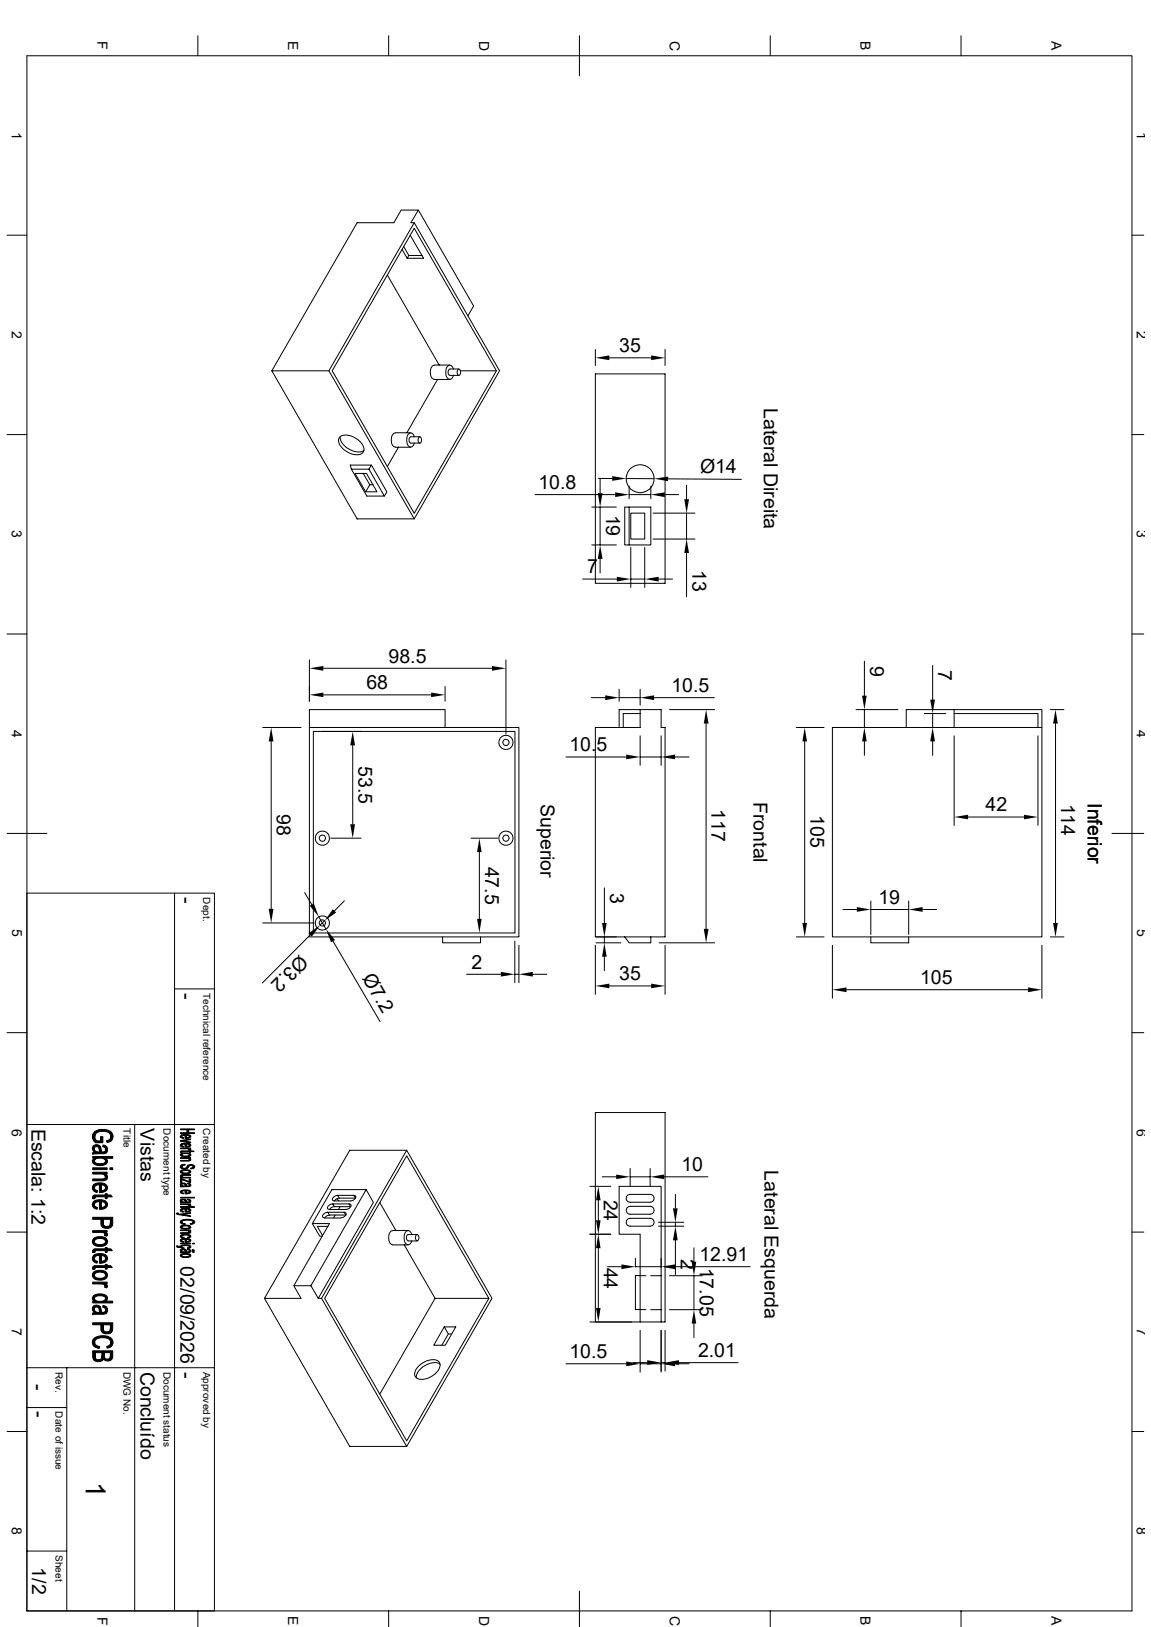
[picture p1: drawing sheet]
<svg xmlns="http://www.w3.org/2000/svg" width="297mm" height="420mm" viewBox="0 0 297 420" stroke-linecap="round" stroke-linejoin="round" font-family="sans-serif">
<g fill="none" stroke="#000" stroke-width=".26">
<path d="M6.9 14.4h285.2v401.4h-285.2zM51.1 9.2v5.2M100.3 9.2v5.2M149.5 9.2v10.4M198.8 9.2v5.2M248 9.2v5.2M106.9 58.9l21.2 36.8-21.2 36.8-21.2-36.8zM106.9 57.5l22 38.2-22 38.2-22-38.2zM108 54.2l-2 3.3h.9M1.8 60.7h5.1M99.9 71l13.4 23.2M103.8 64.4l1.3 2.3 .4-.7h3.4"/>
<path d="M104.2 63.7l1.3 2.3M105.9 60.7l3.4 6h-4.2M292.1 60.7h3M70.1 95.7h14.8M112.9 98l-7.9 13.7M116.1 94.2l-4 .1a2.13 2.13 0 0 0-.7 3.2l.7 .4 4 .1M116.1 95.3h2.3M116.1 95.3a.93 .93 0 0 0 0 1.6h2.3M117 95.3a.95 .95 0 0 0-.9-1 .95 .95 0 0 0-1 1 2.02 2.02 0 0 0 1 2.6l.4-.2 .5-.8M118.2 95.4l.1-.1a.86 .86 0 0 1 .6 .8 .86 .86 0 0 1-.6 .8l-.4-.8zM118.8 95.7h9.3M120.7 81.5l1.5-2.5-14.2-24.8h-4.5l-1.9 3.3h-9.4l-22.1 38.2 22.1 38.2h14.7"/>
<path d="M153.6 96.5h18v54.1h-18zM153.6 90.2v4.2M157.2 92.4h10.8M171.6 90.2v4.2M1.8 112.2h5.1M87.7 112.8a4.2 4.2 0 0 1 5.1 1.1 2.23 2.23 0 0 1 .8 3 4.2 4.2 0 0 1-5.2-1.1 2.23 2.23 0 0 1-.7-3zM87.8 112.7a4.6 4.6 0 0 0 4.2 3.9h1.3l.6-.4M102.8 115.4l-2.9 5M106 111.7l-4 .1a2.13 2.13 0 0 0-.7 3.2l.7 .4h4M106 112.7h2.3M106 112.8a.93 .93 0 0 0 0 1.6h2.3M106.9 112.8a.95 .95 0 0 0-.9-1 .95 .95 0 0 0-1 1 2.02 2.02 0 0 0 1 2.6l.5-.2 .4-.8"/>
<path d="M108.1 112.9l.1-.1a.86 .86 0 0 1 .6 .8 .86 .86 0 0 1-.6 .8l-.3-.8zM292.1 112.2h3M90.7 121.1h4.5l.6-1h-5.4l.3 1 4 7h4.5l-4-7M91.6 122.2h3l2.7 4.8h-2.9zM93.7 122.2l1.7 2.9M95.8 120.1l4 6.9-.6 1.1M96.3 125.1h-.9l-1 1.9M138 127.7h20.7M152.7 130.9h6.3M154.4 123.5h3.6M154.9 123.7v3.6M154.9 130.9v9.8"/>
<path d="M161.6 123.5l7.2 .1M162.3 125.5v3.2M162.3 127.7h5.6M162.3 130.9h-1.1v9.8h1.1v-9.8h5.6v9.8h-5.6M162.8 132.5h3.6v6.6h-3.6zM167.9 125.5v3.2M168.5 132.5h10.8M168.5 139.1h10.8M171.5 127.7h3.6M172.4 123.6l18.9 .1M177.2 125.3v3.6M177.2 132.5v6.6"/>
<path d="M150.4 149.5h8.8M152.7 140.7h6.3M154.9 144.3v3.6M162.8 141.3v10.3M162.8 149.5h3.6M166.4 141.3v10.3M170 149.5h3.6M177.2 142.7v11.4M1.8 163.7h5.1M79.8 170.3v10.7M83.4 172.5h43.6M83.4 179.4h27.9"/>
<path d="M114.9 177.2v3.8M130.6 170.3v19.2M159.8 177.9v3.1M165.2 177.9v4.1M223.1 170.7v8.9M240.7 171.8v8.8M292.1 163.7h3M67.8 187.8h9.9M70 191.4v43.2M79.8 187.8h54.1v54.1h-54.1zM79.8 187.8v-4.6h35.1v4.6M80.9 188.8h52v52h-52z"/>
<path d="M83.1 188.8h10.1M91 192.4v20.4M146 195.4h15.6M152.6 180.1h3.6M159.8 180.1h5.4M165.2 189.9v7.7M165.2 195.4h5.4M165.2 183.2v4.6h-11.6v54.1h18v-54.1h-1v-4.6h-10.8v4.6M165.2 184.2h-4.4v3.6M168.8 180.1h15.5M170.6 189.9v7.7M172.8 183.2h11.6"/>
<path d="M174.2 195.4h3.6M182.2 186.8v53M205.5 187.8h7.1M207.6 191.4v46.9M214.8 187.8h54.1v54.1h-54.1zM220.9 187.8h10.8M220.9 183.2h10.8M223.1 183.2v4.6M223.1 191.4v3.6M233.8 187.8v-4.6h35.1v4.6M238.5 184.2h5.6M238.5 187.8h5.6"/>
<path d="M240.7 184.2v3.6M240.7 191.4v3.6M246.2 184.2h21.6v3.6M246.2 183.2v4.6M246.2 189.9v23.2M267.8 189.9v23.2M271 183.2h3.5M272.4 186.8v51.5M1.8 215.1h10.3M85.3 216.4h7.9M121.5 216.4h6.9M123.7 220v17.2"/>
<path d="M249.8 210.9h14.4M286.9 215.1h8.2M6.9 230.5h48.4v185.3M45 230.5v185.3M67.8 238.3h13.2M78.6 230.4l1.8 3.1M82.3 236.6l1.8 3.2M83.8 237.7l-1.2 1.1M88.9 232.5l-2.6 2.6M156 229.2v9.1M217.5 234.8h3.6M224.7 232.6v8.6"/>
<path d="M224.7 234.8h9.8M234.5 232.6v8.6M238.1 234.8h3.6M45 255.3h10.3M80.1 241.3l-12.4 12.4M85.9 243l12.2 20.7M114.2 241.9v1.5h9.8v-1.5M120.4 251.5h8.8M132.8 243v10.7M132.8 251.5h1.1M133.9 244v9.7M137.5 251.5h3.6"/>
<path d="M153.6 244v12.7M153.8 243.4h6.4M153.8 241.9h5.2M156 241.9v1.5M156 247v3.6M157.2 254.5h10.8M161.2 241.9l1.1 1.5h5.6v-1.5M170.1 243.4h14.3M171.6 244v12.7M205.5 241.9h7.1M214.8 244v13.7M218.4 255.5h46.9"/>
<path d="M224.7 241.9v1.5h9.8v-1.5M268.9 244v13.7M271 241.9h3.5M1.8 266.6h5.1M292.1 266.6h3M6.9 290.3h48.4M34.8 290.3v125.5M104.9 296.9h-14.6l-22.1 38.3 22.1 38.2h14.6M104.9 298.4l21.3 36.8-21.3 36.7-21.1-36.7zM104.9 296.9l22.1 38.3-22.1 38.2-21.9-38.2zM1.8 318.1h5.1M80.6 315.8l1.9 3.3h.6"/>
<path d="M83.8 314.4h4.2M84.6 312.9a1.23 1.23 0 0 0-1.3 1.3l.4 .2M84.6 312.9l.4 .7h4.2l-.4-.7M84.6 312.9h4.2M84.6 316.6h-2.7l1.3 2.3M85 313.7l-.7 .2-.6 .5M85.9 310.8h4.2M85.9 310.8l.4 .7M85.9 310.8a1.23 1.23 0 0 0-1.4 1.2l.5 .2M86.3 311.5l-.7 .2-.6 .5M86.5 313.6l-.4 .8M87 309.4l.3 .6"/>
<path d="M87.1 308.6a1.23 1.23 0 0 0-1.3 1.2l.5 .2M87.1 308.6h4.2M87.1 308.6l.4 .7M87.5 309.3l-.7 .2-.5 .5M87.8 311.5l-.5 .7M88.8 312.9a.56 .56 0 0 1 .5 .5 .56 .56 0 0 1-.4 .6l-.9 .4M89.2 313.7h.1M90.1 310.8a.56 .56 0 0 1 .5 .5 .56 .56 0 0 1-.4 .6l-1 .3h-4.2M90.1 310.8l.4 .7h-4.2M90.5 311.5h.1M91.3 308.6l.4 .7h-4.2M91.3 308.6a.56 .56 0 0 1 .5 .5 .56 .56 0 0 1-.4 .6l-.9 .3h-4.2"/>
<path d="M91.7 309.3h.1M94.5 307.1l1.9 3.3-14.3 24.8-1.9-3.3M98 310.4l4.2 7.2M105.3 317.6l-4 .1a2.13 2.13 0 0 0-.6 3.2l.6 .4 4 .1M106.3 318.7a.95 .95 0 0 0-1-1 .95 .95 0 0 0-.9 1 2.02 2.02 0 0 0 .9 2.6l.5-.2 .5-.8M107.4 318.8l.2-.1a.86 .86 0 0 1 .5 .8 .86 .86 0 0 1-.5 .8l-.4-.8zM107.7 318.7h-2.4a.93 .93 0 0 0 0 1.6M152.2 306.2h5.4M152.2 318.6h5.4M154.4 309.8v5.2M155.4 303.8h3.6M159.8 306.2h10.8v35h-5.4v-22.6h-5.4z"/>
<path d="M161.9 308.6l.7-.3h5.2a1.02 1.02 0 0 1 1 1 1.02 1.02 0 0 1-1 1h-5.2a1.01 1.01 0 0 1-.9-.6 1.01 1.01 0 0 1 .2-1.1zM161.9 311.7l.7-.3h5.2a1.02 1.02 0 0 1 1 1 1.02 1.02 0 0 1-1 1h-5.2a1.01 1.01 0 0 1-.9-.6 1.01 1.01 0 0 1 .2-1.1zM161.9 314.8l.7-.3h5.2a1.02 1.02 0 0 1 1 1 1.02 1.02 0 0 1-1 1h-5.2a1.01 1.01 0 0 1-.9-.6 1.01 1.01 0 0 1 .2-1.1zM162.6 301.6v4.6M162.6 303.8h5.2M167.8 301.6v4.6M169.9 316.5h6.5M169.9 315.5h6.5M171.4 303.8h11.3M174.3 308.3v3.6M174.3 315.5v1M292.1 318.1h3"/>
<path d="M75.8 331.9h4.4l14.3-24.8h-8.9l-5 8.7h4.4l-9.2 16.1 1.9 3.3h-9.5M82.1 335.2h.9M104.3 321.4l8 13.8-14.3 24.7M105.3 320.3h2.4M112.3 335.2h13.9M154.4 322.2v15.5M156.8 327h3.6M164 324.8v2.3M164 327h6.6M164 338h1.2M164 329.3h2.7M164 338l2.7 .1"/>
<path d="M165.2 329.3h-1.2v8.7M167.9 329.3h2.7M167.9 338.1h2.7M170.6 324.8v2.4M172.8 329.3h8.4M172.8 338.1h8.4M174.2 327h19.4M174.3 320.2v8.8M179.1 322.1v3.6M179.1 329.3v8.8M6.9 353.1h48.4M17.2 353.1v62.7"/>
<path d="M108.1 352.6a4.7 4.7 0 0 1 4.8-1.4 1.73 1.73 0 0 1 0 2.8 4.9 4.9 0 0 1-5.2 1.8 1.73 1.73 0 0 1 0-2.8zM113.5 352.2a4.3 4.3 0 0 0-5.1 1.3l-.8 1.1-.2 1.1M114.6 342.5l-2.7 4.8h3l2.7-4.8h-3l1.1 1.8M116.5 344.3h-.8l-1.7 3M146 352h15.6M153.6 341.2v-54h18v54h-1M163.4 351.7h3.6M165.2 343.4v10.8M165.2 352h5.4M165.2 341.2h-13M170.6 343.4v10.8M170.6 351.7h1"/>
<path d="M171.6 343.4v10.5M174.2 352h3.6M175.2 351.7h15.3M179.1 341.7v3.6M1.8 369.5h5.1M6.9 363.3h10.3M292.1 369.5h3M6.9 400.4h10.3M51.1 415.8v4.1M100.3 415.8v4.1M149.5 410.7v9.2M198.8 415.8v4.1"/>
<path d="M248 415.8v4.1"/>
<circle cx="165.2" cy="123.6" r="3.6"/>
<circle cx="130.6" cy="191.6" r=".8"/>
<circle cx="130.6" cy="191.6" r="1.83"/>
<circle cx="83.2" cy="216.4" r=".8"/>
<circle cx="83.2" cy="216.4" r="1.83"/>
<circle cx="130.6" cy="216.4" r=".8"/>
<circle cx="130.6" cy="216.4" r="1.83"/>
<circle cx="83.2" cy="238.3" r=".8"/>
<circle cx="83.2" cy="238.2" r="1.83"/>
</g>
<g fill="#000" stroke="#000" stroke-width=".26">
<path d="M24.3 296.5l.1 .9z" fill-rule="evenodd"/>
<path d="M24.3 299l.1 .7z" fill-rule="evenodd"/>
<path d="M24 295.8a1.28 1.28 0 0 1 1.9 .1l-.1 1.4a1.48 1.48 0 0 0-.9-1.3l-.3 .1-.3 .3v.9a1.08 1.08 0 0 1-.3-1.5z" fill-rule="evenodd"/>
<path d="M24.4 292.2l.1 1.4 .4 .8 1.1 .1v-1.1h.5v1.6h-1.9l-.3-.4a1.69 1.69 0 0 1 .1-2.4z" fill-rule="evenodd"/>
<path d="M26.6 295.6l.6 .2v.9l-.1-.4-.6-.3z" fill-rule="evenodd"/>
<path d="M24.4 296.8l.5 .5 .9 .1 .1-1.5 .2 .9a.55 .55 0 0 0 .5 .6 .55 .55 0 0 0 .6-.5v-1.1a1.11 1.11 0 0 1 .5 1.4 1.11 1.11 0 0 1-1.4 .6l-2.4 .2v-.5l.5-.1z" fill-rule="evenodd"/>
<path d="M24.1 299.2l.2-.2 .1 .7a1.62 1.62 0 0 0 2 .7l.7-.3 .1-1.1a.98 .98 0 0 1 .5 1.2 .98 .98 0 0 1-1.1 .6l-.7 .1a1.54 1.54 0 0 1-2-1.5z" fill-rule="evenodd"/>
<path d="M27.5 294.5l.7-.3 .4-.8v1.2l-1 .3z" fill-rule="evenodd"/>
<path d="M23.9 298.5h5.2v.5h-1.9v.7a1.74 1.74 0 0 0-2.4-.6l-.4 .4v-.5h-.5z" fill-rule="evenodd"/>
<path d="M24.5 292.1l1.1-.5h1.6a1.75 1.75 0 0 1 1.7 1 1.75 1.75 0 0 1-.3 2v-1.2a1.77 1.77 0 0 0-2.4-1.3 1.54 1.54 0 0 0-1.7 1.3z" fill-rule="evenodd"/>
<path d="M46.6 297.2l.3-.1 .1 .4h-.4z" fill-rule="evenodd"/>
<path d="M46.6 293.2l.3-.2v.5l.5 .2v.2l-.4-.1a.41 .41 0 0 1-.4-.2 .41 .41 0 0 1 0-.4z" fill-rule="evenodd"/>
<path d="M46.6 295.4l.3-.2v.5l.5 .2v.2h-.3a.47 .47 0 0 1-.5-.7z" fill-rule="evenodd"/>
<path d="M48.8 299l.1 .3z" fill-rule="evenodd"/>
<path d="M46.9 293l1.7-.1 .3 .1v.4l-.8-.3v.8h-.3v-.8h-.6l-.3 .3z" fill-rule="evenodd"/>
<path d="M46.9 295.2l1.7-.1 .3 .1v.4l-.8-.3v.8h-.3v-.8l-.6 .1-.3 .3z" fill-rule="evenodd"/>
<path d="M46.9 297.7l1.6-.1 .4 .1v.4l-.7-.3h-.9l-.4 .3z" fill-rule="evenodd"/>
<path d="M46.6 294.4l2.6 .4v.2l-2.6-.4z" fill-rule="evenodd"/>
<path d="M46.6 294.4l2.6-.4v.2l-1.7 .3z" fill-rule="evenodd"/>
<path d="M46.6 296.3h2.6v.2h-.4v.3l-.4-.3h-1.8z" fill-rule="evenodd"/>
<path d="M46.6 298.8h2.6v.2h-.4v.2l-.3-.2h-1.9z" fill-rule="evenodd"/>
<path d="M48.1 293.1v.6h.3l.5-.2v-.5a.45 .45 0 0 1 .3 .6 .45 .45 0 0 1-.6 .2l-.5 .1z" fill-rule="evenodd"/>
<path d="M48.1 295.3v.6h.3l.5-.2v-.5a.45 .45 0 0 1 .3 .6 .45 .45 0 0 1-.6 .3h-.5z" fill-rule="evenodd"/>
<path d="M48.8 296.5l.4 .2-.1 .3-.4-.1z" fill-rule="evenodd"/>
<path d="M46.7 297.8l.2-.1v.5l.3 .2h1.2l.5-.2v-.5a.42 .42 0 0 1 .3 .6 .42 .42 0 0 1-.5 .2h-1.6a.43 .43 0 0 1-.5-.2 .43 .43 0 0 1 .1-.5z" fill-rule="evenodd"/>
<path d="M46.6 299.6h1.9l.4-.2v-.4a.36 .36 0 0 1 .3 .5 .36 .36 0 0 1-.5 .2h-2.1z" fill-rule="evenodd"/>
<path d="M46.9 297.1l2.3-.1 .9 .3h-.9v.2h-.3v-.2l-2 .1z" fill-rule="evenodd"/>
<path d="M46.6 292.4h1.7l.4-.8v.8h1.5v.2h-3.6z" fill-rule="evenodd"/>
<path d="M46.6 291.4h3.6v.2h-1.5l-.4 .8v-.8h-1.7z" fill-rule="evenodd"/>
<path d="M24.1 308.7l.4-.2v.9l-.6 .1v-.5z" fill-rule="evenodd"/>
<path d="M24.2 305.8l.1-.1 .1 1.2 .7 .4v.5a1.17 1.17 0 0 1-1.2-.7 1.17 1.17 0 0 1 .3-1.3z" fill-rule="evenodd"/>
<path d="M24.2 310.1l.1-.1 .1 1.3 .7 .4v.5a1.18 1.18 0 0 1-1.2-.8 1.18 1.18 0 0 1 .3-1.3z" fill-rule="evenodd"/>
<path d="M24.3 305.7a3.2 3.2 0 0 1 2.9 0v.9l-.3-.5-.7-.2-.2 1.9h-.3v-2l-.9 .2-.4 .6z" fill-rule="evenodd"/>
<path d="M24.4 310l.2-.1a3.3 3.3 0 0 1 2.6 .1v.9l-.4-.6-.6-.1-.1 2h-.4v-2l-1 .2-.3 .6z" fill-rule="evenodd"/>
<path d="M24.3 319.6a3.2 3.2 0 0 1 2.9 0v.9a1.65 1.65 0 0 0-2.4-.6l-.3 .3-.1 .3z" fill-rule="evenodd"/>
<path d="M27.1 303l.1 .8z" fill-rule="evenodd"/>
<path d="M23.9 302.6h3.7v.4h-.5v.5l-.7-.4h-2.5z" fill-rule="evenodd"/>
<path d="M23.9 317.7h3.7v.4h-.5v.5l-.1-.3-.6-.2h-2.5z" fill-rule="evenodd"/>
<path d="M23.9 301.5h3.7v.4h-3.7z" fill-rule="evenodd"/>
<path d="M23.9 304.3h2.9l.4-.4 .1-.8a.96 .96 0 0 1 .3 1.2 .96 .96 0 0 1-1.1 .5h-2.6z" fill-rule="evenodd"/>
<path d="M26.2 305.9v1.4h.1l.8-.3 .1-1.3a1.18 1.18 0 0 1 .4 1.4 1.18 1.18 0 0 1-1.3 .7h-.2z" fill-rule="evenodd"/>
<path d="M26.2 310.2v1.5h.1l.8-.4 .1-1.3a1.19 1.19 0 0 1 .4 1.5 1.19 1.19 0 0 1-1.3 .7h-.2z" fill-rule="evenodd"/>
<path d="M27.1 318.1l.6 .3-.1 .7-.6-.1z" fill-rule="evenodd"/>
<path d="M26.6 314.7v1a.93 .93 0 0 0 1 .9 .93 .93 0 0 0 .9-.9v1.2l-.6 .2-1.2-.2z" fill-rule="evenodd"/>
<path d="M24.5 308.5h2.7v-.4h.4v.4h1l.4 .4h-1.4v.5h-.4v-.5h-2.6l-.1 .3z" fill-rule="evenodd"/>
<path d="M28.4 301.5h.7v.4h-.7z" fill-rule="evenodd"/>
<path d="M23.9 314.2h5.2l-.1 2.2-.5 .5v-2.2h-1.9l-.1 2.1-.4-.6-.1-1.5h-2.1z" fill-rule="evenodd"/>
<path d="M45.6 313.1h.4l-.1 .4z" fill-rule="evenodd"/>
<path d="M46.6 309.1h3.6v.1h-3.6z" fill-rule="evenodd"/>
<path d="M46.6 311.5h3.6v.2h-3.6z" fill-rule="evenodd"/>
<path d="M46.9 305.8v.4z" fill-rule="evenodd"/>
<path d="M46.9 310v.3z" fill-rule="evenodd"/>
<path d="M46.6 304.3l.3 .2v.8h-.3z" fill-rule="evenodd"/>
<path d="M46.9 303.6v.3z" fill-rule="evenodd"/>
<path d="M46.7 307.4l.2-.1v.5l.5 .2v.2a.55 .55 0 0 1-.7-.1 .55 .55 0 0 1 0-.7z" fill-rule="evenodd"/>
<path d="M46.7 312.2l.2-.2v.5l.5 .2a.47 .47 0 0 1-.6 .1 .47 .47 0 0 1-.1-.6z" fill-rule="evenodd"/>
<path d="M46.6 318.9l.3-.1 .1 .5 .5 .1a.56 .56 0 0 1-.6 .1 .56 .56 0 0 1-.3-.6z" fill-rule="evenodd"/>
<path d="M46.9 300.7l.9-.1v.1a.67 .67 0 0 0-.9 .5z" fill-rule="evenodd"/>
<path d="M46.9 315.5l.4 .3 .5 .1-.1 .2-.8-.2z" fill-rule="evenodd"/>
<path d="M46.7 305.5h1.2v.7a.56 .56 0 0 0-.4-.6 .56 .56 0 0 0-.6 .2l-.1 .4-.3-.3z" fill-rule="evenodd"/>
<path d="M46.6 309.7l.3-.2 .9 .1 .1 .7a.56 .56 0 0 0-.4-.5 .56 .56 0 0 0-.6 .2l-.1 .3-.1-.1z" fill-rule="evenodd"/>
<path d="M46.6 304.3l2.3 .7v.2z" fill-rule="evenodd"/>
<path d="M48.8 317.7l.1 .3z" fill-rule="evenodd"/>
<path d="M46.9 302.1l1.5-.1 .5 .1v.4l-.9-.4-.8 .1-.3 .3z" fill-rule="evenodd"/>
<path d="M48.4 305.4l.5 .1v.4l-.5-.3z" fill-rule="evenodd"/>
<path d="M46.9 307.3l1.5-.1 .5 .1v.4l-.3-.3h-.5v.8h-.3v-.9l-.9 .4z" fill-rule="evenodd"/>
<path d="M48.4 309.5l.5 .1v.4l-.5-.2z" fill-rule="evenodd"/>
<path d="M46.9 312l1.6-.1 .4 .1v.4l-.8-.3v.8h-.3v-.8l-.7 .1-.2 .2z" fill-rule="evenodd"/>
<path d="M46.9 316.4l1.6-.1 .4 .1v.4l-.7-.4-.9 .1-.4 .3z" fill-rule="evenodd"/>
<path d="M48.3 319.4l.6-.2v.3l-.5 .1z" fill-rule="evenodd"/>
<path d="M46.9 319.8l1.7-.1 .3 .1v.4l-.8-.3v.8h-.3v-.8l-.7 .1-.2 .2z" fill-rule="evenodd"/>
<path d="M46.7 303.4l.5-.2h2v.2h-2l-.3 .1v.4l-.4-.2z" fill-rule="evenodd"/>
<path d="M46.6 303.9h2.6v.2h-2.6z" fill-rule="evenodd"/>
<path d="M48.8 304.3h.4v.9h-.3z" fill-rule="evenodd"/>
<path d="M46.6 310.8h2.6v.1h-.4v.2l-.7-.2h-1.5z" fill-rule="evenodd"/>
<path d="M46.6 313.4l2.6-.4v.2l-1.5 .3z" fill-rule="evenodd"/>
<path d="M45.9 313.2l3.3 .7v.1l-3.1-.4-.2-.1z" fill-rule="evenodd"/>
<path d="M46.6 317.5h2.6v.2h-.4v.2l-.7-.2h-1.5z" fill-rule="evenodd"/>
<path d="M46.7 302.2l.2-.1 .1 .5 1.1 .2 .7-.2 .1-.5a.45 .45 0 0 1 .3 .6 .45 .45 0 0 1-.6 .2h-1.7a.37 .37 0 0 1-.4-.3 .37 .37 0 0 1 .2-.4z" fill-rule="evenodd"/>
<path d="M46.6 306.2h.3v-.3l1 .3 .1-.6a.47 .47 0 0 0 .3 .6 .47 .47 0 0 0 .6-.3v-.4a.45 .45 0 0 1 .3 .7 .45 .45 0 0 1-.7 .1l-1.9 .1z" fill-rule="evenodd"/>
<path d="M48.1 307.4v.6h.2l.6-.3v-.4a.43 .43 0 0 1 .3 .6 .43 .43 0 0 1-.6 .2l-.5 .1z" fill-rule="evenodd"/>
<path d="M46.6 310.3h.3v-.2l1 .2 .1-.5a.46 .46 0 0 0 .4 .5 .46 .46 0 0 0 .5-.3v-.4l.3 .3a.62 .62 0 0 1-.3 .6 .62 .62 0 0 1-.6 0l-1.7 .1z" fill-rule="evenodd"/>
<path d="M48.8 310.9l.4 .3-.5 .1z" fill-rule="evenodd"/>
<path d="M48.1 312.1l.2 .6 .6-.2v-.5a.43 .43 0 0 1 .3 .6 .43 .43 0 0 1-.6 .2l-.5 .1z" fill-rule="evenodd"/>
<path d="M46.7 316.5l.2-.1v.5l.3 .1 1.2 .1 .5-.2v-.5a.42 .42 0 0 1 .3 .5 .42 .42 0 0 1-.5 .3h-1.5a.44 .44 0 0 1-.6-.2 .44 .44 0 0 1 .1-.5z" fill-rule="evenodd"/>
<path d="M46.6 318.2h1.9l.4-.1v-.4a.36 .36 0 0 1 .3 .5 .36 .36 0 0 1-.5 .2h-2.1z" fill-rule="evenodd"/>
<path d="M46.9 318.8l1.7-.1a.45 .45 0 0 1 .5 .1 .45 .45 0 0 1 0 .6l-.2 .1-.2-.6-1.2-.1-.6 .3z" fill-rule="evenodd"/>
<path d="M49.1 301.5l.6-.1 .1-.2v.4l-.7 .1z" fill-rule="evenodd"/>
<path d="M49.1 315.9l.5-.1 .2-.3v.4l-.6 .2z" fill-rule="evenodd"/>
<path d="M46.7 300.9l.2-.2v.5a.85 .85 0 0 0 .9 .3 .85 .85 0 0 0 .7-.7l.6-.2 1 .2 .1 .4-.4 .4v-.4a.74 .74 0 0 0-.8-.4 .74 .74 0 0 0-.5 .7l-.5 .3-1-.1a.47 .47 0 0 1-.5-.3 .47 .47 0 0 1 .2-.5z" fill-rule="evenodd"/>
<path d="M46.7 315.1l1.3-.4 1.2 .1 .8 .2a.46 .46 0 0 1 .2 .5 .46 .46 0 0 1-.4 .4v-.6l-.4-.3-2.2 .1-.3 .3v.5l-.4-.3z" fill-rule="evenodd"/>
<path d="M24.3 337.9l.1 .9z" fill-rule="evenodd"/>
<path d="M24.1 334.6l.2-.3 .1 1.6a.8 .8 0 0 1-.3-1.3z" fill-rule="evenodd"/>
<path d="M24.1 322.5l.4-.1v.9h-.6v-.4z" fill-rule="evenodd"/>
<path d="M24 327l.5-.3v.9l-.6 .1z" fill-rule="evenodd"/>
<path d="M24.2 324l.1-.1 .1 1.3 .7 .4v.5a1.18 1.18 0 0 1-1.2-.8 1.18 1.18 0 0 1 .3-1.3z" fill-rule="evenodd"/>
<path d="M24 337.2a1.28 1.28 0 0 1 1.9 .1l-.1 1.4a1.48 1.48 0 0 0-.9-1.3l-.3 .1-.3 .3v1a1.15 1.15 0 0 1-.3-1.6z" fill-rule="evenodd"/>
<path d="M24.3 323.9a3.2 3.2 0 0 1 2.9 0v1l-.3-.6-.7-.2-.2 2h-.3v-2l-1 .2-.3 .6z" fill-rule="evenodd"/>
<path d="M24.3 328.3l.1-.1a3.2 3.2 0 0 1 2.8 .1v.9a1.56 1.56 0 0 0-2.1-.7l-.6 .3-.1 .4z" fill-rule="evenodd"/>
<path d="M26.6 337l.6 .2v1l-.1-.5-.6-.3z" fill-rule="evenodd"/>
<path d="M23.9 331h3.7v.4h-.5v.5l-.2-.3-.4-.1-2.6-.1z" fill-rule="evenodd"/>
<path d="M24.1 319.8l.2-.2 .1 .9a1.65 1.65 0 0 0 2.4 .6l.4-.5v-1a1.23 1.23 0 0 1 .4 1.5 1.23 1.23 0 0 1-1.4 .6 1.72 1.72 0 0 1-2.4-1.3z" fill-rule="evenodd"/>
<path d="M26.2 324.1v1.5h.1l.8-.4 .1-1.3a1.18 1.18 0 0 1 .4 1.5 1.18 1.18 0 0 1-1.3 .7h-.2z" fill-rule="evenodd"/>
<path d="M24.1 328.5l.2-.2 .1 .9a1.7 1.7 0 0 0 2.4 .6l.4-.5v-1a1.21 1.21 0 0 1 .4 1.4 1.21 1.21 0 0 1-1.3 .7 1.83 1.83 0 0 1-2.5-1.2z" fill-rule="evenodd"/>
<path d="M27.1 331.4l.6 .5-.1 .5-.6-.1z" fill-rule="evenodd"/>
<path d="M24.3 334.3a2.61 2.61 0 0 1 3.4 .6l-.1 .6-.4 .4v-.7a1.68 1.68 0 0 0-2.3-.6l-.4 .3-.1 .3z" fill-rule="evenodd"/>
<path d="M24.4 338.2l.5 .5 .9 .1 .1-1.5 .2 .8a.56 .56 0 0 0 .5 .7 .56 .56 0 0 0 .6-.6v-1a1.14 1.14 0 0 1 .5 1.4 1.14 1.14 0 0 1-1.4 .7l-2.4 .1v-.5l.5-.1z" fill-rule="evenodd"/>
<path d="M24.5 322.4h2.7v-.4h.4v.4h1l.4 .4h-1.4v.5h-.4v-.5h-2.5l-.2 .3z" fill-rule="evenodd"/>
<path d="M24.5 326.7h2.7v-.3h.4v.3h1l.4 .5h-1.4v.4h-.4v-.4h-2.6l-.1 .2z" fill-rule="evenodd"/>
<path d="M23.9 335.9h.5v-.5a1.99 1.99 0 0 0 2.8-.1v.6h1.9v.4h-5.2z" fill-rule="evenodd"/>
<path d="M45.6 321.6h.3v.4l-.3-.1z" fill-rule="evenodd"/>
<path d="M46.9 322.8v.4z" fill-rule="evenodd"/>
<path d="M46.7 319.9l.2-.1v.5l.5 .2a.47 .47 0 0 1-.7 .1 .47 .47 0 0 1 0-.7z" fill-rule="evenodd"/>
<path d="M45.9 321.7l.2 .2 .8-.4v.5l.6 .1v.2l-.6-.1a.56 .56 0 0 0-.9-.2z" fill-rule="evenodd"/>
<path d="M46.5 322.7l.4-.3 .8 .1 .2 .1v.6a.56 .56 0 0 0-.4-.6 .56 .56 0 0 0-.6 .2l-.1 .3z" fill-rule="evenodd"/>
<path d="M48.3 322.1l.6-.2-.1 .3-.4 .1z" fill-rule="evenodd"/>
<path d="M48.4 322.5h.5v.4l-.2-.2-.3-.1z" fill-rule="evenodd"/>
<path d="M46.9 323.7l1.8-.1 .2 .1v.4l-.7-.3h-.9l-.4 .3z" fill-rule="evenodd"/>
<path d="M46.6 320.9h2.6v.2h-2.6z" fill-rule="evenodd"/>
<path d="M48.1 319.9v.6h.2l.6-.2v-.5a.43 .43 0 0 1 .3 .6 .43 .43 0 0 1-.6 .2l-.5 .1z" fill-rule="evenodd"/>
<path d="M46.9 321.5l1.7-.1a.45 .45 0 0 1 .5 .2 .45 .45 0 0 1-.1 .6l-.4-.6h-1.3l-.4 .3z" fill-rule="evenodd"/>
<path d="M46.6 323.2h.3v-.2l1 .2 .1-.6a.5 .5 0 0 0 .3 .6 .5 .5 0 0 0 .6-.3v-.4l.3 .2a.54 .54 0 0 1-.2 .6 .54 .54 0 0 1-.6 0l-1.8 .1z" fill-rule="evenodd"/>
<path d="M46.7 323.8l.2-.1v.5l.3 .2h1.2l.5-.2v-.5a.46 .46 0 0 1 .3 .6 .46 .46 0 0 1-.6 .3l-1.5-.1a.43 .43 0 0 1-.5-.2 .43 .43 0 0 1 .1-.5z" fill-rule="evenodd"/>
<path d="M49.8 322.8l-.1 .4-.1-.2z" fill-rule="evenodd"/>
<path d="M49.6 322.6a.3 .3 0 0 1 .5 0 .3 .3 0 0 1-.2 .4v.3l-.1-.5z" fill-rule="evenodd"/>
<path d="M49.9 323l.2 .3h-.2z" fill-rule="evenodd"/>
<path d="M49.7 320.9h.5v.2h-.5z" fill-rule="evenodd"/>
<path d="M24.4 346.5a1.25 1.25 0 0 0 1.3 1.1l-.1 .5-1.2-.4z" fill-rule="evenodd"/>
<path d="M24.6 349.2v.9a.87 .87 0 0 0 .8 .9 .87 .87 0 0 0 .9-.9l-.1 1.2-1.1 .2-.6-.2z" fill-rule="evenodd"/>
<path d="M26.6 342v.9a.93 .93 0 0 0 1 .9 .93 .93 0 0 0 .9-.9v1.2l-.6 .2-1.2-.2z" fill-rule="evenodd"/>
<path d="M26.9 349.2v.8a.79 .79 0 0 0 .8 .8 .79 .79 0 0 0 .8-.9v1.3l-.6 .1-.7-.1-.4-.2z" fill-rule="evenodd"/>
<path d="M27.5 347.6l.8-.4 .3-.7-.1 1.2-.8 .3z" fill-rule="evenodd"/>
<path d="M23.9 341.5h5.2l-.1 2.2-.5 .4v-2.1h-1.9l-.1 2-.4-.5-.1-1.5h-2.1z" fill-rule="evenodd"/>
<path d="M23.9 348.7h5.2l-.1 1.8-.5 .7v-2h-1.6l-.1 1.8-.1-.2-.4 .4v-2h-1.7l-.1 2.1-.5-.8z" fill-rule="evenodd"/>
<path d="M24.3 345.4l1.3-.5 1.5-.1a1.66 1.66 0 0 1 1.8 .9 1.66 1.66 0 0 1-.2 1.9h-.1v-1.1a1.9 1.9 0 0 0-2.5-1.2 1.5 1.5 0 0 0-1.7 1.2l-.1 1.1a1.45 1.45 0 0 1 0-2.2z" fill-rule="evenodd"/>
</g>
<g fill="#000">
<path d="M153.6 92.4l3.6-.7v1.3zM168 91.7l3.6 .7-3.6 .6zM154.3 127.3h1.2l-.6 3.6zM158 122.9l3.6 .6-3.6 .6zM158.7 127.1l3.6 .6-3.6 .6zM167.9 127.7l3.6-.6v1.2zM168.8 123.6l3.6-.6v1.2zM176.6 128.9h1.2l-.6 3.6zM154.9 140.7l.6 3.6h-1.2zM159.2 148.9l3.6 .6-3.6 .6zM166.4 149.5l3.6-.6v1.2zM177.2 139.1l.6 3.6h-1.2z"/>
<path d="M79.8 172.5l3.6-.6v1.2zM79.8 179.4l3.6-.6v1.2zM111.3 178.8l3.6 .6-3.6 .6zM127 171.9l3.6 .6-3.6 .6zM156.2 179.5l3.6 .6-3.6 .6zM165.2 180.1l3.6-.6v1.2zM222.5 179.6h1.1l-.5 3.6zM70 187.8l.6 3.6h-1.3zM91 188.8l.6 3.6h-1.2zM161.6 194.8l3.6 .6-3.6 .6zM170.6 195.4l3.6-.6v1.2zM182.2 183.2l.6 3.6h-1.2z"/>
<path d="M207.6 187.8l.6 3.6h-1.1zM223.1 187.8l.5 3.6h-1.1zM240.7 187.8l.6 3.6h-1.3zM240 180.6h1.3l-.6 3.6zM272.4 183.2l.6 3.6h-1.3zM90.4 212.8h1.2l-.6 3.6zM123.7 216.4l.6 3.6h-1.2zM246.2 210.9l3.6-.6v1.2zM264.2 210.3l3.6 .6-3.6 .6zM69.3 234.6h1.3l-.6 3.7zM79.9 233.8l1.1-.6 1.3 3.4zM85.9 234.7l.8 .8-2.9 2.2z"/>
<path d="M123.1 237.2h1.2l-.6 3.6zM155.4 238.3h1.1l-.5 3.6zM181.6 239.8h1.2l-.6 3.6zM207.1 238.3h1.1l-.6 3.6zM221.1 234.1l3.6 .7-3.6 .6zM234.5 234.8l3.6-.7v1.3zM271.7 238.3h1.3l-.6 3.6zM79.6 240.9l3-2.1-2.1 3zM84.1 239.8l2.3 2.9-1 .5zM129.2 250.9l3.6 .6-3.6 .6zM133.9 251.5l3.6-.6v1.2zM156 243.4l.5 3.6h-1.1z"/>
<path d="M153.6 254.5l3.6-.6v1.2zM168 253.9l3.6 .6-3.6 .6zM214.8 255.5l3.6-.6v1.2zM265.3 254.9l3.6 .6-3.6 .6zM154.4 306.2l.6 3.6h-1.2zM153.8 315h1.2l-.6 3.6zM159 303.2l3.6 .6-3.6 .6zM167.8 303.8l3.6-.6v1.2zM173.7 311.9h1.2l-.6 3.6zM153.8 337.7h1.2l-.6 3.5zM154.4 318.6l.6 3.6h-1.2zM160.4 326.4l3.6 .6-3.6 .6z"/>
<path d="M170.6 327l3.6-.6v1.2zM174.3 316.5l.6 3.7h-1.2zM178.5 325.7h1.2l-.6 3.6zM161.6 351.5l3.6 .5-3.6 .7zM167 351.1l3.6 .6-3.6 .6zM170.6 352l3.6-.5v1.2zM171.6 351.7l3.6-.6v1.2zM179.1 338.1l.6 3.6h-1.2z"/>
</g>
<text font-size="7.2" x="22.1" y="382.4" transform="rotate(90 22.1 382.4)">1</text>
<g font-size="5">
<text x="159.8" y="90.8">35</text>
<text x="197.1" y="105.2" transform="rotate(90 197.1 105.2)">Lateral Direita</text>
<text x="180.6" y="122.1">Ø14</text>
<text x="138.9" y="126.2">10.8</text>
<text x="156.4" y="132.8" transform="rotate(90 156.4 132.8)">19</text>
<text x="151.6" y="148">7</text>
<text x="178.7" y="147.2" transform="rotate(90 178.7 147.2)">13</text>
<text x="100.3" y="171">98.5</text>
<text x="224.5" y="171.9" transform="rotate(90 224.5 171.9)">9</text>
<text x="242.1" y="173" transform="rotate(90 242.1 173)">7</text>
<text x="94.6" y="177.9">68</text>
<text x="173.3" y="178.6">10.5</text>
<text x="92.5" y="197.7" transform="rotate(90 92.5 197.7)">53.5</text>
<text x="146.9" y="193.9">10.5</text>
<text x="139.5" y="207.6" transform="rotate(90 139.5 207.6)">Superior</text>
<text x="183.6" y="208.9" transform="rotate(90 183.6 208.9)">117</text>
<text x="194.4" y="207" transform="rotate(90 194.4 207)">Frontal</text>
<text x="254.3" y="209.5">42</text>
<text x="273.8" y="207.5" transform="rotate(90 273.8 207.5)">114</text>
<text x="280.7" y="207.3" transform="rotate(90 280.7 207.3)">Inferior</text>
<text x="71.5" y="210.2" transform="rotate(90 71.5 210.2)">98</text>
<text x="209.2" y="210.4" transform="rotate(90 209.2 210.4)">105</text>
<text x="125.2" y="223.7" transform="rotate(90 125.2 223.7)">47.5</text>
<text x="46.6" y="231.6" transform="rotate(90 46.6 231.6)">-</text>
<text x="157.4" y="230.4" transform="rotate(90 157.4 230.4)">3</text>
<text x="226.7" y="233.3">19</text>
<text x="77.3" y="246.3" transform="rotate(135 77.3 246.3)">Ø3.2</text>
<text x="121.7" y="250.1">2</text>
<text x="46.6" y="256.3" transform="rotate(90 46.6 256.3)">-</text>
<text x="93.3" y="252.5" transform="rotate(60 93.3 252.5)">Ø7.2</text>
<text x="159.8" y="253">35</text>
<text x="237.4" y="254">105</text>
<text x="8.2" y="291.3" transform="rotate(90 8.2 291.3)">Escala: 1:2</text>
<text x="36.3" y="291.3" transform="rotate(90 36.3 291.3)">Vistas</text>
<text x="175.9" y="302.3">10</text>
<text x="197.3" y="302.1" transform="rotate(90 197.3 302.1)">Lateral Esquerda</text>
<text x="155.8" y="309.7" transform="rotate(90 155.8 309.7)">24</text>
<text x="46.6" y="326.9" transform="rotate(90 46.6 326.9)">02/09/2026</text>
<text x="155.8" y="327.2" transform="rotate(90 155.8 327.2)">44</text>
<text x="175.7" y="325" transform="rotate(90 175.7 325)">2</text>
<text x="180.5" y="325.5">12.91</text>
<text x="180.6" y="327.2" transform="rotate(90 180.6 327.2)">17.05</text>
<text x="146.9" y="350.6">10.5</text>
<text x="180.1" y="350.2">2.01</text>
<text x="8.3" y="357.4" transform="rotate(90 8.3 357.4)">-</text>
<text x="36.3" y="354.1" transform="rotate(90 36.3 354.1)">Concluído</text>
<text x="46.6" y="354.1" transform="rotate(90 46.6 354.1)">-</text>
<text x="8.5" y="364.4" transform="rotate(90 8.5 364.4)">-</text>
<text x="8.3" y="404.6" transform="rotate(90 8.3 404.6)">1/2</text>
</g>
<g font-size="3.6">
<text x="25.1" y="10.7" transform="rotate(90 25.1 10.7)">F</text>
<text x="74.4" y="10.6" transform="rotate(90 74.4 10.6)">E</text>
<text x="123.6" y="10.5" transform="rotate(90 123.6 10.5)">D</text>
<text x="172.8" y="10.5" transform="rotate(90 172.8 10.5)">C</text>
<text x="222.1" y="10.6" transform="rotate(90 222.1 10.6)">B</text>
<text x="271.3" y="10.6" transform="rotate(90 271.3 10.6)">A</text>
<text x="3.1" y="34" transform="rotate(90 3.1 34)">1</text>
<text x="293.4" y="34" transform="rotate(90 293.4 34)">1</text>
<text x="3.1" y="85.4" transform="rotate(90 3.1 85.4)">2</text>
<text x="293.4" y="85.4" transform="rotate(90 293.4 85.4)">2</text>
<text x="3.1" y="136.9" transform="rotate(90 3.1 136.9)">3</text>
<text x="293.4" y="136.9" transform="rotate(90 293.4 136.9)">3</text>
<text x="3.1" y="188.4" transform="rotate(90 3.1 188.4)">4</text>
<text x="293.4" y="188.4" transform="rotate(90 293.4 188.4)">4</text>
<text x="3.1" y="239.9" transform="rotate(90 3.1 239.9)">5</text>
<text x="293.4" y="239.9" transform="rotate(90 293.4 239.9)">5</text>
<text x="3.1" y="291.3" transform="rotate(90 3.1 291.3)">6</text>
<text x="293.4" y="291.3" transform="rotate(90 293.4 291.3)">6</text>
<text x="3.1" y="342.8" transform="rotate(90 3.1 342.8)">7</text>
<text x="293.4" y="342.8" transform="rotate(90 293.4 342.8)">7</text>
<text x="3.1" y="394.3" transform="rotate(90 3.1 394.3)">8</text>
<text x="293.4" y="394.3" transform="rotate(90 293.4 394.3)">8</text>
<text x="25.1" y="417.3" transform="rotate(90 25.1 417.3)">F</text>
<text x="74.4" y="417.2" transform="rotate(90 74.4 417.2)">E</text>
<text x="123.6" y="417.1" transform="rotate(90 123.6 417.1)">D</text>
<text x="172.8" y="417.1" transform="rotate(90 172.8 417.1)">C</text>
<text x="222.1" y="417.2" transform="rotate(90 222.1 417.2)">B</text>
<text x="271.3" y="417.2" transform="rotate(90 271.3 417.2)">A</text>
</g>
<g font-size="2.6">
<text x="52.5" y="231.6" transform="rotate(90 52.5 231.6)">Dept.</text>
<text x="52.5" y="256.3" transform="rotate(90 52.5 256.3)">Technical reference</text>
<text x="31.9" y="291.3" transform="rotate(90 31.9 291.3)">Title</text>
<text x="42.2" y="291.3" transform="rotate(90 42.2 291.3)">Document type</text>
<text x="52.5" y="291.3" transform="rotate(90 52.5 291.3)">Created by</text>
<text x="14.4" y="354.1" transform="rotate(90 14.4 354.1)">Rev.</text>
<text x="31.9" y="354.1" transform="rotate(90 31.9 354.1)">DWG No.</text>
<text x="42.2" y="354.1" transform="rotate(90 42.2 354.1)">Document status</text>
<text x="52.5" y="354.1" transform="rotate(90 52.5 354.1)">Approved by</text>
<text x="14.4" y="364.4" transform="rotate(90 14.4 364.4)">Date of issue</text>
<text x="14.4" y="401.4" transform="rotate(90 14.4 401.4)">Sheet</text>
</g>
</svg>
